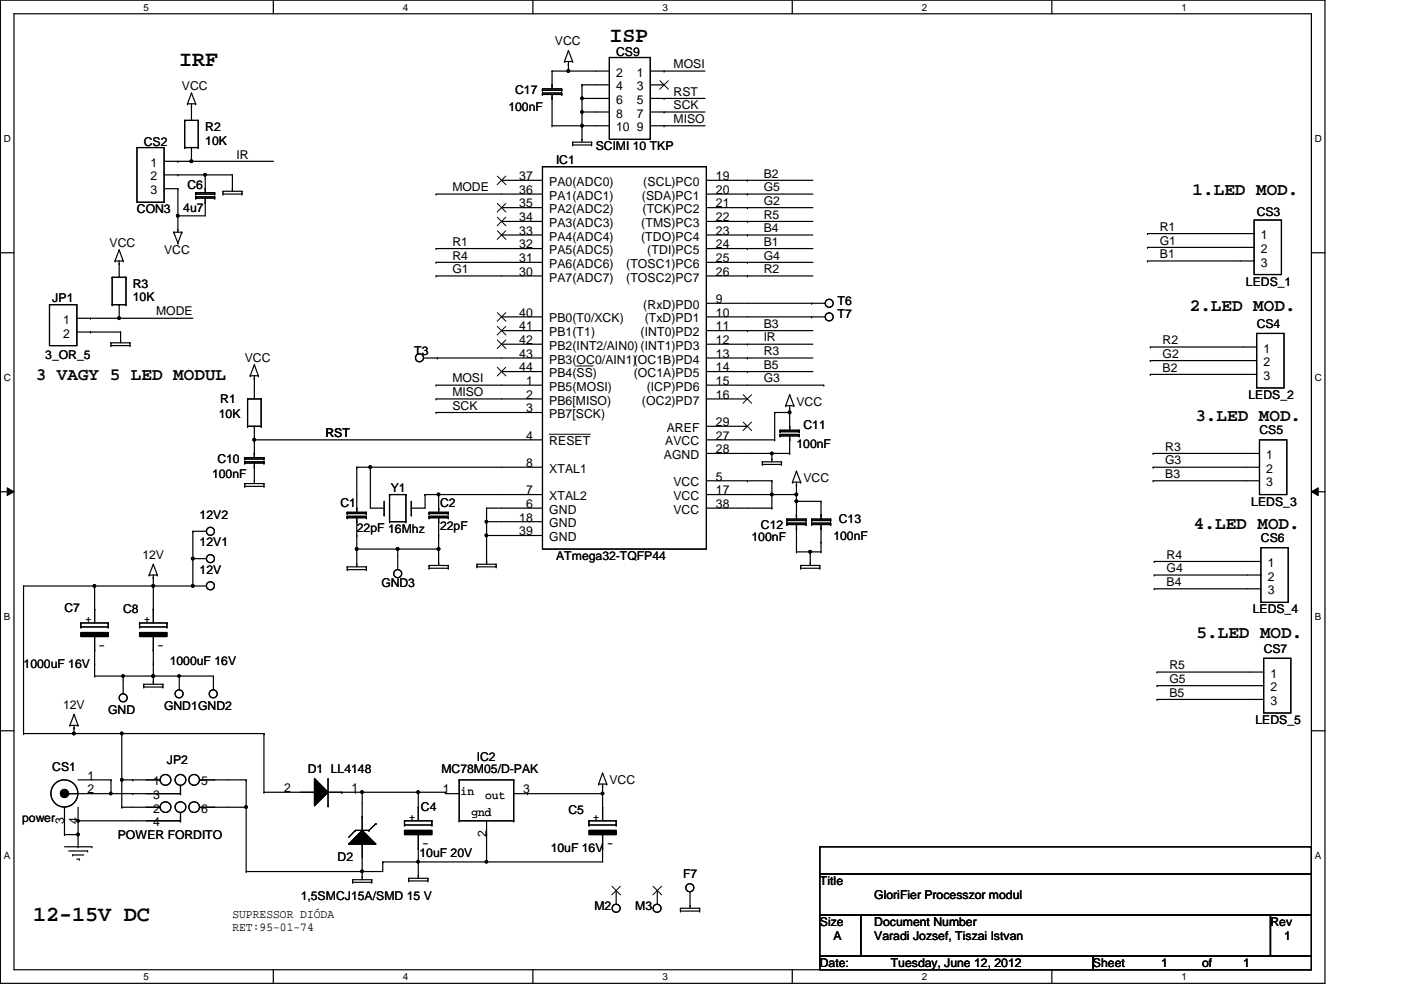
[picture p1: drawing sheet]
<svg xmlns="http://www.w3.org/2000/svg" width="297mm" height="210mm" viewBox="0 0 297 210" stroke-linecap="round" stroke-linejoin="round" font-family="sans-serif">
<path d="M.1 0h280.8v208.5h-280.8zM3 2.9h275v202.7h-275z" fill="none" stroke="#000" stroke-width=".25"/>
<g fill="#fff">
<path d="M30.4 .3h1.2v2.4h-1.2z"/>
<path d="M30.4 205.9h1.2v2.3h-1.2z"/>
</g>
<path d="M58 0v2.9M58 205.6v2.9" fill="none" stroke="#000" stroke-width=".25"/>
<g fill="#fff">
<path d="M85.4 .3h1.2v2.4h-1.2z"/>
<path d="M85.4 205.9h1.2v2.3h-1.2z"/>
</g>
<path d="M113 0v2.9M113 205.6v2.9" fill="none" stroke="#000" stroke-width=".25"/>
<g fill="#fff">
<path d="M140.5 .3h1.1v2.4h-1.1z"/>
<path d="M140.5 205.9h1.1v2.3h-1.1z"/>
</g>
<path d="M168 0v2.9M168 205.6v2.9" fill="none" stroke="#000" stroke-width=".25"/>
<g fill="#fff">
<path d="M195.4 .3h1.2v2.4h-1.2z"/>
<path d="M195.4 205.9h1.2v2.3h-1.2z"/>
</g>
<path d="M223 0v2.9M223 205.6v2.9" fill="none" stroke="#000" stroke-width=".25"/>
<g fill="#fff">
<path d="M250.5 .3h1.1v2.4h-1.1z"/>
<path d="M250.5 205.9h1.1v2.3h-1.1z"/>
<path d="M.8 28.2h1.5v2.4h-1.5z"/>
<path d="M278.8 28.2h1.4v2.4h-1.4z"/>
<path d="M.8 78.9h1.5v2.3h-1.5z"/>
<path d="M278.8 78.9h1.4v2.3h-1.4z"/>
</g>
<path d="M.1 53.6h2.9M278 53.6h2.9" fill="none" stroke="#000" stroke-width=".25"/>
<g fill="#fff">
<path d="M.8 129.6h1.4v2.3h-1.4z"/>
<path d="M278.8 129.6h1.3v2.3h-1.3z"/>
</g>
<path d="M.1 104.3h2.9M278 104.3h2.9" fill="none" stroke="#000" stroke-width=".25"/>
<path d="M1.5 103.4l1.5 .9-1.5 .8zM278 104.3l1.5-.9v1.7z" fill="#000"/>
<path d="M1.5 103.4l1.5 .9-1.5 .8zM278 104.3l1.5-.9v1.7z" fill="none" stroke="#000" stroke-width=".21"/>
<g fill="#fff">
<path d="M.8 180.3h1.4v2.3h-1.4z"/>
<path d="M278.8 180.3h1.3v2.3h-1.3z"/>
</g>
<g fill="none" stroke="#000" stroke-width=".25">
<path d="M40.6 19.7h.1M40.6 19.7l-.9 2.3M40.6 19.7l.9 2.3M115 18.8h.1M115 19.1h.1M115 19.7h.1M115 18.8v.3M115 19.7v.3M115 18.8h4.1M115 19.1h4.1M115 19.7h4.1M117 15.1h.1"/>
<path d="M117 18h.1M117 15.1h12.2M117 15.1v3.7M119.1 18.8h.1M119.1 19.1h.1M119.1 19.7h.1M119.1 18.8v.3M119.1 19.7v.3M119.7 13h.1M119.7 13h1.7M120.5 15.1h.1M120.5 13.6h.1"/>
<path d="M120.5 10.8h.1M120.5 13v2.1M120.5 10.8l-.8 2.2M120.5 10.8l.9 2.2M121.4 13h.1M123.4 18h.1M123.4 18h5.8M123.4 18v12.1M129.2 12.2h8.7v17.3h-8.7zM137.9 15.1h11.6M137.9 18h2.9M140.8 15.1h.1"/>
<path d="M29 31.3h5.8v11.6h-5.8zM34.8 34.2h23.2M34.8 37.1h14.5M37.7 34.2h.1M37.7 37.1h.1M39.2 31.3h.1M39.2 25.5h.1M39.2 31.3h2.8M39.2 25.5v5.8M39.2 25.5h2.8M39.7 22h.1M39.7 22h1.8"/>
<path d="M40.6 34.2h.1M40.6 22.6h.1M40.6 31.3h.1M40.6 22v3.5M40.6 31.3v2.9M41.5 22h.1M42 25.5h.1M42 31.3h.1M42 25.5v5.8M43.5 37.1h.1M43.5 37.1v3.8M49.3 37.1h.1"/>
<path d="M49.3 37.1v3.5M106.3 38.2h8.7M115 35.3h34.8v81.1h-34.8zM115 20h.1M115 20h4.1M117 26.7h.1M117 20.9h.1M117 26.7h12.2M117 20v6.7M119.1 20h.1M121.4 30.1h.1M121.4 30.7h.1"/>
<path d="M121.4 30.1v.6M121.4 30.1h4M121.4 30.7h4M123.4 20.9h.1M123.4 23.7h.1M123.4 26.7h.1M123.4 29.5h.1M123.4 20.9h5.8M123.4 23.7h5.8M125.4 30.1h.1M125.4 30.7h.1M125.4 30.1v.6"/>
<path d="M137.9 20.9h11.6M137.9 23.7h11.6M137.9 26.7h11.6M140.8 20.9h.1M140.8 23.7h.1M140.8 26.7h.1M149.8 38.2h22.5M158.5 38.2h.1M23.8 58.8h.1M23.8 58.8v5.8M23.8 58.8h2.9M24.4 55.3h.1"/>
<path d="M24.4 55.3h1.7M25.3 55.9h.1M25.3 53h.1M25.3 55.3v3.5M25.3 53l-.9 2.3M25.3 53l.8 2.3M26.1 55.3h.1M26.7 58.8h.1M26.7 58.8v5.8M34.8 40h2.9M36.8 49.2h.1M36.8 49.2h1.8"/>
<path d="M36.8 49.2l.9 2.4M37.7 45.8h.1M37.7 40h.1M37.7 48.7h.1M37.7 51.6h.1M37.7 40v9.2M38.6 49.2h.1M38.6 49.2l-.9 2.4M41.5 40.9h.1M41.5 41.1h.1M41.5 42h.1M41.5 41.7h.1"/>
<path d="M41.5 41.1h4M41.5 40.9v.2M41.5 41.7v.3M41.5 40.9h4M41.5 42h4M41.5 41.7h4M43.5 40h.1M43.5 42.9h.1M43.5 42v3.8h-5.8M45.5 40.9h.1M45.5 41.1h.1M45.5 42h.1"/>
<path d="M45.5 41.7h.1M45.5 40.9v.2M45.5 41.7v.3M47.3 40.6h.1M47.3 41.1h.1M47.3 41.1h4M47.3 40.6v.5M47.3 40.6h4M49.3 40h.1M51.3 40.6h.1M51.3 41.1h.1M51.3 40.6v.5"/>
<path d="M92.5 41.1h.1M92.5 52.7h.1M92.5 55.6h.1M92.5 58.5h.1M92.5 41.1h22.5M92.5 52.7h22.5M92.5 55.6h22.5M92.5 58.5h22.5M106.3 44h8.7M106.3 46.9h8.7M106.3 49.8h8.7M149.8 41.1h22.5"/>
<path d="M149.8 52.7h22.5M149.8 55.6h22.5M149.8 58.5h22.5M149.8 44h22.5M149.8 46.9h22.5M149.8 49.8h22.5M158.5 41.1h.1M158.5 44h.1M158.5 46.9h.1M158.5 49.8h.1M158.5 52.7h.1M158.5 55.6h.1"/>
<path d="M158.5 58.5h.1M243.3 49.5h.1M243.3 52.5h.1M243.3 55.3h.1M243.3 49.5h22.6M243.3 52.5h22.6M243.3 55.3h22.6M265.9 46.7h5.8v11.5h-5.8zM10.5 64.6h5.8v8.7h-5.8zM16.3 67.5h24.6M16.3 70.4h9.3M19.2 70.4h.1"/>
<path d="M19.2 67.5h.1M23.5 72.7h.1M23.5 73.3h.1M23.5 72.7v.6M23.5 72.7h4.1M23.5 73.3h4.1M23.8 64.6h.1M23.8 64.6h2.9M25.3 67.5h.1M25.3 64.6h.1M25.3 64.6v2.9M25.6 70.4h.1"/>
<path d="M25.6 72.1h.1M25.6 70.4v2.3M26.7 64.6h.1M27.6 72.7h.1M27.6 73.3h.1M27.6 72.7v.6M53 79.7h.1M53 79.7h1.8M53.9 77.3h.1M53.9 79.7v4.9M53.9 77.3l-.9 2.4M53.9 77.3l.9 2.4"/>
<path d="M54.8 79.7h.1M89.8 75.9h25.2M92.7 75.9h.1M106.3 73h8.7M106.3 78.8h8.7M106.3 67.2h8.7M106.3 70.1h8.7M149.8 73h22.5M149.8 75.9h22.5M149.8 78.8h22.5M149.8 64.3h25.2M149.8 67.2h25.2"/>
<path d="M149.8 70.1h22.5M158.5 73h.1M158.5 75.9h.1M158.5 78.8h.1M158.5 70.1h.1M172.1 64.3h.1M172.1 67.2h.1M243.9 76.5h.1M243.9 79.4h.1M243.9 73.6h.1M243.9 76.5h22.5M243.9 79.4h22.5"/>
<path d="M243.9 73.6h22.5M266.4 70.7h5.8v11.6h-5.8zM51.9 97h.1M51.9 97.3h.1M51.9 98.2h.1M51.9 97.9h.1M51.9 97v.3M51.9 97.9v.3M51.9 97.9h4.1M51.9 97h4.1M51.9 97.3h4.1M51.9 98.2h4.1"/>
<path d="M52.5 90.4h.1M52.5 84.6h.1M52.5 84.6h2.9M52.5 90.4h2.9M52.5 84.6v5.8M53.9 80.2h.1M53.9 93.3h.1M53.9 96.1h.1M53.9 99.1h.1M53.9 90.4h.1M53.9 90.4v6.6M53.9 98.2v4.3"/>
<path d="M53.9 93.3h61.1M55.4 84.6h.1M55.4 90.4h.1M55.4 84.6v5.8M56 97h.1M56 97.3h.1M56 98.2h.1M56 97.9h.1M56 97v.3M56 97.9v.3M75.6 99.1h.1M75.6 99.1h39.4"/>
<path d="M75.6 99.1v9.5M78.5 99.1h.1M78.5 99.1v8.6h2.9M92.5 81.7h.1M92.5 87.5h.1M92.5 84.6h.1M92.5 81.7h22.5M92.5 87.5h22.5M92.5 84.6h22.5M149.8 96.1h17.6M149.8 81.7h24.9M149.8 84.6h8.7"/>
<path d="M149.8 93.3h14.4M149.8 90.4h8.7M161.6 97.9h.1M161.6 98.5h.1M161.6 97.9v.6M161.6 97.9h4.1M161.6 98.5h4.1M163.7 96.1h.1M163.7 97.3h.1M163.7 96.1v1.8M164.2 93.3h.1M164.2 87.5h.1"/>
<path d="M164.2 87.5h3.2M164.2 87.5v5.8M165.4 91.2h.1M165.4 91.5h.1M165.4 92.4h.1M165.4 92.1h.1M165.4 91.2v.3M165.4 92.1v.3M165.4 91.2h4.1M165.4 91.5h4.1M165.4 92.4h4.1M165.4 92.1h4.1"/>
<path d="M165.7 97.9h.1M165.7 98.5h.1M165.7 97.9v.6M166.6 86h.1M166.6 86h1.7M167.4 96.1h.1M167.4 87.5h.1M167.4 86.6h.1M167.4 83.7h.1M167.4 90.4h.1M167.4 93.3h.1M167.4 86v5.2"/>
<path d="M167.4 92.4v3.7M167.4 83.7l-.8 2.3M167.4 83.7l.9 2.3M168.3 86h.1M168.9 99.9h.1M168.9 99.9l-.9 2.3M168.9 99.9l.9 2.3M169.5 91.2h.1M169.5 91.5h.1M169.5 92.4h.1M169.5 92.1h.1M169.5 91.2v.3"/>
<path d="M169.5 92.1v.3M174.7 81.7h.1M244.5 99.1h.1M244.5 96.1h.1M244.5 99.1h22.5M244.5 96.1h22.5M267 93.3h5.8v11.6h-5.8zM32.5 119.6h.1M32.5 119.6l-.9 2.3M32.5 119.6l.9 2.3M40.9 118.4h.1M40.9 112.6h.1"/>
<path d="M40.9 112.6v11.6M40.9 112.6h2.9M40.9 118.4h2.9M51.9 102.5h.1M51.9 103.1h.1M51.9 102.5v.6M51.9 102.5h4.1M51.9 103.1h4.1M53.9 101.9h.1M56 102.5h.1M56 103.1h.1M56 102.5v.6"/>
<path d="M73.6 108.6h.1M73.6 108.9h.1M73.6 109.8h.1M73.6 109.5h.1M73.6 108.6v.3M73.6 109.5v.3M73.6 108.6h4.1M73.6 108.9h4.1M73.6 109.8h4.1M73.6 109.5h4.1M75.6 116.4h.1M75.6 113.5h.1"/>
<path d="M75.6 119.6h.1M75.6 107.7h.1M75.6 110.6h.1M75.6 109.8v10.4M75.6 116.4h17.4M77.7 108.6h.1M77.7 108.9h.1M77.7 109.8h.1M77.7 109.5h.1M77.7 108.6v.3M77.7 109.5v.3M81.4 109.2h.1"/>
<path d="M81.4 106.3v2.9M82.6 110.6h.1M82.6 104.9h.1M82.6 104.9h3.5M82.6 110.6h3.5M82.6 104.9v5.7M84.3 116.4h.1M84.3 116.4v4.4M86.1 110.6h.1M86.1 104.9h.1M86.1 104.9v5.7M87.2 109.2h.1"/>
<path d="M87.2 106.3v2.9M90.1 104.9h.1M90.1 104.9h24.9M90.1 104.9v2.8h-2.9M91 119.9h.1M91 108.6h.1M91 108.9h.1M91 109.8h.1M91 109.5h.1M91 108.6v.3M91 109.5v.3M91 119.9v.6"/>
<path d="M91 119.9h4M91 108.6h4M91 108.9h4M91 109.8h4M91 109.5h4M93 104.9h.1M93 113.5h.1M93 116.4h.1M93 119.3h.1M93 107.7h.1M93 110.6h.1M93 104.9v3.7"/>
<path d="M93 109.8v10.1M95 119.9h.1M95 108.6h.1M95 108.9h.1M95 109.8h.1M95 109.5h.1M95 108.6v.3M95 109.5v.3M95 119.9v.6M101.1 119.6h.1M101.1 119.6v.6M101.1 119.6h4.1"/>
<path d="M103.2 107.7h.1M103.2 110.6h.1M103.2 113.5h.1M103.2 119h.1M103.2 107.7h11.8M103.2 107.7v11.9M103.2 110.6h11.8M103.2 113.5h11.8M105.2 119.6h.1M105.2 119.6v.6M149.8 104.9h19.1M149.8 107.7h13.9"/>
<path d="M149.8 101.9h13.9M158.5 101.9h.1M163.7 107.7h.1M163.7 104.9h.1M163.7 101.9h.1M163.7 101.9v5.8M166.8 110.1h.1M166.8 110.4h.1M166.8 111.2h.1M166.8 110.9h.1M166.8 110.1v.3M166.8 110.9v.3"/>
<path d="M166.8 110.1h4.1M166.8 110.4h4.1M166.8 111.2h4.1M166.8 110.9h4.1M168 102.2h.1M168 102.2h1.8M168.9 104.9h.1M168.9 102.8h.1M168.9 106.3h.1M168.9 117h.1M168.9 109.2h.1M168.9 112.1h.1"/>
<path d="M168.9 102.2v7.9M168.9 111.2v5.8M168.9 106.3h5.2M168.9 117h5.2M169.8 102.2h.1M169.8 119.9h.1M169.8 119.9h4M169.8 119.9v.6M170.9 110.1h.1M170.9 110.4h.1M170.9 111.2h.1M170.9 110.9h.1"/>
<path d="M170.9 110.1v.3M170.9 110.9v.3M171.8 117h.1M171.8 119.3h.1M171.8 117v2.9M172.1 110.1h.1M172.1 110.4h.1M172.1 111.2h.1M172.1 110.9h.1M172.1 110.1h4M172.1 110.4h4M172.1 111.2h4"/>
<path d="M172.1 110.9h4M172.1 110.1v.3M172.1 110.9v.3M173.8 119.9h.1M173.8 119.9v.6M174.1 106.3h.1M174.1 115h.1M174.1 117h.1M174.1 109.2h.1M174.1 112.1h.1M174.1 106.3v3.8M174.1 111.2v5.8"/>
<path d="M176.1 110.1h.1M176.1 110.4h.1M176.1 111.2h.1M176.1 110.9h.1M176.1 110.1v.3M176.1 110.9v.3M244.5 101.9h.1M244.5 101.9h22.5M244.7 119h.1M244.7 119h22.6M267.3 116.1h5.8v11.6h-5.8zM5 124.2h.1"/>
<path d="M5 124.2h38.8M5 124.2v31.3M17.1 134.1h5.8v.9h-5.8zM17.1 132.9h.1M17.1 132.1h.1M17.1 132.1h5.8M17.1 132.9h5.8M17.1 132.1v.8M20.1 124.2h.1M20.1 137.8h.1M20.1 129.2h.1M20.1 124.2v7.9"/>
<path d="M20.1 135v8.3M22.9 132.1h.1M22.9 132.9h.1M22.9 132.1v.8M29.6 134.1h5.8v.9h-5.8zM29.6 132.9h.1M29.6 132.1h.1M29.6 132.1h5.8M29.6 132.9h5.8M29.6 132.1v.8M31.6 121.9h.1M31.6 121.9h1.8"/>
<path d="M32.5 124.2h.1M32.5 122.5h.1M32.5 137.8h.1M32.5 129.2h.1M32.5 121.9v10.2M32.5 135v10.1M33.4 121.9h.1M35.4 132.1h.1M35.4 132.9h.1M35.4 132.1v.8M73.6 120.2h.1M73.6 120.8h.1"/>
<path d="M73.6 120.2v.6M73.6 120.2h4.1M73.6 120.8h4.1M77.7 120.2h.1M77.7 120.8h.1M77.7 120.2v.6M91 120.5h.1M91 120.5h4M95 120.5h.1M101.1 120.2h.1M101.1 120.2h4.1M105.2 120.2h.1"/>
<path d="M169.8 120.5h.1M169.8 120.5h4M173.8 120.5h.1M244.7 121.9h.1M244.7 124.8h.1M244.7 121.9h22.6M244.7 124.8h22.6M267.9 139.6h5.8v11.6h-5.8zM.1 154.9h2.9M5 155.5h.1M5 155.5h51M14.8 153.8h.1"/>
<path d="M14.8 153.8h1.7M15.7 155.5h.1M15.7 154.3h.1M15.7 151.5h.1M15.7 153.8v1.7M15.7 151.5l-.9 2.3M15.7 151.5l.8 2.3M16.5 153.8h.1M20.1 140.8h.1M20.1 143.3h.1M20.1 143.3h25.2v3M25.8 155.5h.1"/>
<path d="M25.8 155.5v15.7M26.1 143.3h.1M26.1 143.3v3.8M30.5 145.1h.1M30.5 145.7h.1M30.5 145.1v.6M30.5 145.1h4M30.5 145.7h4M32.5 140.8h.1M32.5 143.3h.1M32.5 144.5h.1M34.5 145.1h.1"/>
<path d="M34.5 145.7h.1M34.5 145.1v.6M38 143.3h.1M38 143.3v3M56 155.5h.1M56 155.5v12.5M245.3 145.4h.1M245.3 148.3h.1M245.3 142.5h.1M245.3 145.4h22.6M245.3 148.3h22.6M245.3 142.5h22.6"/>
<path d="M278 154.9h2.9M13.7 174h.1M13.7 177h.1M13.7 171.2v5.8M13.7 177h2.8M13.7 179.5h5.8M14.6 168.3h.1M14.6 168.3h23.7M16.5 174h.1M16.5 179.5h.1M16.5 171.2v8.3M16.5 165.4h7"/>
<path d="M16.5 174h21.8M19.5 179.5h.1M23.5 168.3h.1M23.5 165.4h.1M23.5 165.4v2.9M25.8 171.2h.1M25.8 165.4h.1M25.8 165.4h8.1M25.8 171.2h8.1M28.1 168.3h.1M28.1 165.4h.1M33.9 165.4h.1"/>
<path d="M33.9 171.2h.1M38.3 168.3h.1M38.3 174h.1M38.3 166.5v1.8M38.3 172.3v1.7M42.3 165.4h.1M42.3 171.2h.1M42.3 165.4h9.9M42.3 171.2h9.9M52.2 165.4h.1M52.2 171.2h.1M52.2 165.4v19.4"/>
<path d="M56 168h.1M56 168h10.7M66.7 165.1l2.9 2.9-2.9 2.9zM66.7 168h.1M69.6 170.9h.1M69.6 168h24.8M69.6 165.1v5.8M72.5 168h.1M75.3 168h.1M75.3 176.1h.1M75.3 176.1l-1.4 1.4M75.3 176.1h2.9"/>
<path d="M76.8 176.1l2.9 2.9h-5.8zM76.8 168h.1M76.8 179h.1M76.8 173.2h.1M76.8 168v8.1M76.8 179v7.5M78.2 176.1h.1M79.7 174.6h.1M79.7 174.6l-1.5 1.5M85.8 176.1h5.8v.9h-5.8zM85.8 174.9h.1M85.8 174h.1"/>
<path d="M85.8 174h5.8M85.8 174.9h5.8M85.8 174v.9M88.7 168h.1M88.7 179.8h.1M88.7 171.2h.1M88.7 168v6M88.7 177v9.2M91.6 174h.1M91.6 174.9h.1M91.6 174v.9M94.4 168h.1"/>
<path d="M94.4 168v.3h3M97.4 165.4h.1M97.4 174h.1M97.4 165.4h11.5M97.4 174h11.5M97.4 165.4v8.6M103.2 177h.1M103.2 174v8.8M108.9 174h.1M108.9 165.4h.1M108.9 168.3h18.9M108.9 165.4v8.6"/>
<path d="M111.8 168.3h.1M124.9 176.1h5.7v.9h-5.7zM124.9 174.9h.1M124.9 174h.1M124.9 174h5.7M124.9 174.9h5.7M124.9 174v.9M126.9 166.2h.1M126.9 166.2h1.7M127.8 166.8h.1M127.8 163.9h.1M127.8 179.8h.1"/>
<path d="M127.8 171.2h.1M127.8 177v5.8h-46.7M127.8 166.2v7.8M127.8 163.9l-.9 2.3M127.8 163.9l.8 2.3M128.6 166.2h.1M130.6 174h.1M130.6 174.9h.1M130.6 174v.9M173.8 179.5h104.2v5.8h-104.2zM14.6 180.4h4M15.4 181.3h.1"/>
<path d="M15.4 181.3h2.3M16.3 182.2h.5M16.8 182.2h.1M18.6 180.4h.1M52.2 184.8h.1M74.8 186.5h.1M74.8 187.1h.1M74.8 186.5v.6M74.8 186.5h4M74.8 187.1h4M76.8 184.8h.1M76.8 185.9h.1"/>
<path d="M78.8 186.5h.1M78.8 187.1h.1M78.8 186.5v.6M81.1 182.8h.1M81.1 182.8v2h-28.9M86.7 186.2h.1M86.7 186.8h.1M86.7 186.2v.6M86.7 186.2h4M86.7 186.8h4M88.7 182.8h.1M88.7 185.6h.1"/>
<path d="M90.7 186.2h.1M90.7 186.8h.1M90.7 186.2v.6M103.2 182.8h.1M130.6 188.8v2.9M139.4 188.8v2.9M144.3 192.6h.1M144.3 193.2h.1M144.3 192.6v.6M144.3 192.6h4M144.3 193.2h4M146.3 192h.1"/>
<path d="M146.3 189.1v3.5M148.3 192.6h.1M148.3 193.2h.1M148.3 192.6v.6M173.8 185.3h104.2v8.7h-104.2zM173.8 194h8.7v8.7h-8.7zM182.5 194h86.9v8.7h-86.9zM269.4 194h8.6v8.7h-8.6zM173.8 202.7h57.9v2.9h-57.9zM231.7 202.7h46.3v2.9h-46.3z"/>
<circle cx="120.5" cy="15" r=".29"/>
<circle cx="40.6" cy="34.2" r=".29"/>
<circle cx="43.5" cy="37.1" r=".27"/>
<circle cx="123.4" cy="20.8" r=".27"/>
<circle cx="123.4" cy="26.6" r=".27"/>
<circle cx="123.4" cy="23.8" r=".26"/>
<circle cx="37.7" cy="45.7" r=".29"/>
<circle cx="25.2" cy="67.5" r=".29"/>
<circle cx="88.9" cy="75.9" r=".85"/>
<circle cx="175.8" cy="67.2" r=".85"/>
<circle cx="175.8" cy="64.3" r=".85"/>
<circle cx="53.9" cy="93.2" r=".29"/>
<circle cx="78.5" cy="99" r=".29"/>
<circle cx="163.6" cy="96.1" r=".27"/>
<circle cx="167.4" cy="87.4" r=".29"/>
<circle cx="40.9" cy="118.4" r=".29"/>
<circle cx="44.6" cy="112.7" r=".85"/>
<circle cx="44.6" cy="118.4" r=".85"/>
<circle cx="75.6" cy="116.4" r=".29"/>
<circle cx="84.3" cy="116.4" r=".29"/>
<circle cx="93" cy="116.4" r=".29"/>
<circle cx="93" cy="104.8" r=".29"/>
<circle cx="103.1" cy="113.5" r=".27"/>
<circle cx="103.1" cy="110.6" r=".26"/>
<circle cx="163.6" cy="104.8" r=".29"/>
<circle cx="168.8" cy="104.8" r=".29"/>
<circle cx="168.8" cy="106.3" r=".29"/>
<circle cx="171.8" cy="117" r=".29"/>
<circle cx="20" cy="124.2" r=".27"/>
<circle cx="32.5" cy="124.2" r=".29"/>
<circle cx="40.9" cy="124.2" r=".29"/>
<circle cx="44.6" cy="124.2" r=".85"/>
<circle cx="84.3" cy="121.6" r=".85"/>
<circle cx="15.7" cy="155.5" r=".29"/>
<circle cx="25.8" cy="155.5" r=".27"/>
<circle cx="26.1" cy="143.3" r=".27"/>
<circle cx="26.1" cy="148" r=".85"/>
<circle cx="32.5" cy="143.3" r=".27"/>
<circle cx="38" cy="147.1" r=".85"/>
<circle cx="38" cy="143.3" r=".26"/>
<circle cx="45.2" cy="147.1" r=".85"/>
<circle cx="13.6" cy="168.2" r="2.87"/>
<circle cx="13.7" cy="168.2" r=".85"/>
<circle cx="16.5" cy="176.9" r=".27"/>
<circle cx="16.5" cy="174" r=".26"/>
<circle cx="23.5" cy="168.2" r=".26"/>
<circle cx="25.8" cy="165.3" r=".27"/>
<circle cx="35.1" cy="165.3" r="1.14"/>
<circle cx="35.1" cy="171.1" r="1.13"/>
<circle cx="38.3" cy="165.3" r="1.14"/>
<circle cx="38.3" cy="171.1" r="1.13"/>
<circle cx="41.2" cy="165.3" r="1.14"/>
<circle cx="41.2" cy="171.1" r="1.13"/>
<circle cx="52.2" cy="171.1" r=".29"/>
<circle cx="76.8" cy="168" r=".29"/>
<circle cx="88.6" cy="168" r=".27"/>
<circle cx="127.7" cy="168.2" r=".27"/>
<circle cx="76.8" cy="184.7" r=".27"/>
<circle cx="88.6" cy="182.7" r=".26"/>
<circle cx="103.1" cy="182.7" r=".26"/>
<circle cx="130.6" cy="192.6" r=".85"/>
<circle cx="139.3" cy="192.6" r=".85"/>
<circle cx="146.3" cy="188.2" r=".85"/>
</g>
<g fill="#000">
<path d="M66.7 165.1l2.9 2.9-2.9 2.9zM76.8 176.1l2.9 2.9h-5.8z"/>
<path d="M17.1 134.1h5.8v.9h-5.8z" fill-rule="evenodd"/>
<path d="M17.1 134.1h5.8v.9h-5.8z" fill-rule="evenodd"/>
<path d="M29.6 134.1h5.8v.9h-5.8z" fill-rule="evenodd"/>
<path d="M29.6 134.1h5.8v.9h-5.8z" fill-rule="evenodd"/>
<path d="M85.8 176.1h5.8v.9h-5.8z" fill-rule="evenodd"/>
<path d="M85.8 176.1h5.8v.9h-5.8z" fill-rule="evenodd"/>
<path d="M124.9 176.1h5.7v.9h-5.7z" fill-rule="evenodd"/>
<path d="M124.9 176.1h5.7v.9h-5.7z" fill-rule="evenodd"/>
<circle cx="120.5" cy="15" r=".29"/>
<circle cx="40.6" cy="34.2" r=".29"/>
<circle cx="43.5" cy="37.1" r=".27"/>
<circle cx="123.4" cy="20.8" r=".27"/>
<circle cx="123.4" cy="26.6" r=".27"/>
<circle cx="123.4" cy="23.8" r=".26"/>
<circle cx="37.7" cy="45.7" r=".29"/>
<circle cx="25.2" cy="67.5" r=".29"/>
<circle cx="53.9" cy="93.2" r=".29"/>
<circle cx="78.5" cy="99" r=".29"/>
<circle cx="163.6" cy="96.1" r=".27"/>
<circle cx="167.4" cy="87.4" r=".29"/>
<circle cx="40.9" cy="118.4" r=".29"/>
<circle cx="75.6" cy="116.4" r=".29"/>
<circle cx="84.3" cy="116.4" r=".29"/>
<circle cx="93" cy="116.4" r=".29"/>
<circle cx="93" cy="104.8" r=".29"/>
<circle cx="103.1" cy="113.5" r=".27"/>
<circle cx="103.1" cy="110.6" r=".26"/>
<circle cx="163.6" cy="104.8" r=".29"/>
<circle cx="168.8" cy="104.8" r=".29"/>
<circle cx="168.8" cy="106.3" r=".29"/>
<circle cx="171.8" cy="117" r=".29"/>
<circle cx="20" cy="124.2" r=".27"/>
<circle cx="32.5" cy="124.2" r=".29"/>
<circle cx="40.9" cy="124.2" r=".29"/>
<circle cx="15.7" cy="155.5" r=".29"/>
<circle cx="25.8" cy="155.5" r=".27"/>
<circle cx="26.1" cy="143.3" r=".27"/>
<circle cx="32.5" cy="143.3" r=".27"/>
<circle cx="38" cy="143.3" r=".26"/>
<circle cx="13.7" cy="168.2" r=".85"/>
<circle cx="16.5" cy="176.9" r=".27"/>
<circle cx="16.5" cy="174" r=".26"/>
<circle cx="23.5" cy="168.2" r=".26"/>
<circle cx="25.8" cy="165.3" r=".27"/>
<circle cx="52.2" cy="171.1" r=".29"/>
<circle cx="76.8" cy="168" r=".29"/>
<circle cx="88.6" cy="168" r=".27"/>
<circle cx="127.7" cy="168.2" r=".27"/>
<circle cx="76.8" cy="184.7" r=".27"/>
<circle cx="88.6" cy="182.7" r=".26"/>
<circle cx="103.1" cy="182.7" r=".26"/>
</g>
<g fill="none" stroke="#000" stroke-width=".21">
<path d="M139.9 17.1l1.8 1.8M141.7 17.1l-1.8 1.8M105.4 37.3l1.9 1.9M107.2 37.3l-1.8 1.9M105.4 48.9l1.9 1.9M105.4 46.1l1.9 1.8M105.4 43.1l1.9 1.9M107.2 48.9l-1.8 1.9M107.2 46.1l-1.8 1.8M107.2 43.1l-1.8 1.9M105.4 72.1l1.9 1.8M105.4 69.2l1.9 1.8"/>
<path d="M105.4 66.3l1.9 1.8M105.4 77.9l1.9 1.8M107.2 72.1l-1.8 1.8M107.2 69.2l-1.8 1.8M107.2 66.3l-1.8 1.8M107.2 77.9l-1.8 1.8M122.3 77.6h3.4M116.5 92.1h8.7M157.6 89.5l1.8 1.8M157.6 83.7l1.8 1.8M159.3 89.5l-1.8 1.8M159.3 83.7l-1.8 1.8"/>
<path d="M129.7 187.9l1.9 1.8M131.5 187.9l-1.8 1.8M138.5 187.9l1.8 1.8M140.2 187.9l-1.8 1.8"/>
</g>
<g font-size="4.6">
<text x="129.2" y="8.8">ISP</text>
<text x="38" y="14">IRF</text>
<text x="7" y="195.3">12-15V DC</text>
</g>
<g font-size="3.7">
<text x="252.9" y="41.4">1.LED MOD.</text>
<text x="252.3" y="66">2.LED MOD.</text>
<text x="7.6" y="80.5">3 VAGY 5 LED MODUL</text>
<text x="253.4" y="89.2">3.LED MOD.</text>
<text x="253.1" y="112.1">4.LED MOD.</text>
<text x="253.7" y="135.3">5.LED MOD.</text>
</g>
<g font-size="2.6">
<text x="117.6" y="9.6">VCC</text>
<text x="130.6" y="11.9">CS9</text>
<text x="130.6" y="16.3">2</text>
<text x="135" y="16.3">1</text>
<text x="142.8" y="14.5">MOSI</text>
<text x="38.6" y="19.1">VCC</text>
<text x="107.8" y="23.5">100nF</text>
<text x="109.2" y="20">C17</text>
<text x="130.6" y="19.2">4</text>
<text x="130.6" y="22.1">6</text>
<text x="135" y="19.2">3</text>
<text x="135" y="22.1">5</text>
<text x="142.8" y="20.3">RST</text>
<text x="142.8" y="23.2">SCK</text>
<text x="43.5" y="27.9">R2</text>
<text x="130.6" y="24.9">8</text>
<text x="130.6" y="27.9">10</text>
<text x="135" y="24.9">7</text>
<text x="135" y="27.9">9</text>
<text x="142.8" y="26.1">MISO</text>
<text x="30.5" y="31">CS2</text>
<text x="31.9" y="35.4">1</text>
<text x="43.5" y="30.7">10K</text>
<text x="50.2" y="33.6">IR</text>
<text x="117.9" y="34.8">IC1</text>
<text x="126.3" y="31.9">SCIMI 10 TKP</text>
<text x="31.9" y="38.3">2</text>
<text x="31.9" y="41.2">3</text>
<text x="39.7" y="40">C6</text>
<text x="95.9" y="40.6">MODE</text>
<text x="110.1" y="38.2">37</text>
<text x="110.1" y="41.1">36</text>
<text x="116.5" y="39.4">PA0(ADC0)</text>
<text x="136.4" y="39.4">(SCL)PC0</text>
<text x="151.8" y="38.2">19</text>
<text x="151.8" y="41.1">20</text>
<text x="161.9" y="37.6">B2</text>
<text x="161.9" y="40.6">G5</text>
<text x="29" y="45.2">CON3</text>
<text x="38.9" y="44.9">4u7</text>
<text x="110.1" y="46.9">34</text>
<text x="110.1" y="44">35</text>
<text x="116.5" y="42.3">PA1(ADC1)</text>
<text x="116.5" y="45.2">PA2(ADC2)</text>
<text x="136.1" y="42.3">(SDA)PC1</text>
<text x="136.2" y="45.2">(TCK)PC2</text>
<text x="151.8" y="46.9">22</text>
<text x="151.8" y="44">21</text>
<text x="161.9" y="43.4">G2</text>
<text x="161.9" y="46.4">R5</text>
<text x="266.4" y="45.8">CS3</text>
<text x="23.2" y="52.5">VCC</text>
<text x="34.8" y="53.9">VCC</text>
<text x="95.9" y="52.1">R1</text>
<text x="110.1" y="49.8">33</text>
<text x="110.1" y="52.7">32</text>
<text x="116.5" y="51">PA4(ADC4)</text>
<text x="116.5" y="53.9">PA5(ADC5)</text>
<text x="116.5" y="48.1">PA3(ADC3)</text>
<text x="135.9" y="51">(TDO)PC4</text>
<text x="136" y="48.1">(TMS)PC3</text>
<text x="137.2" y="53.9">(TDI)PC5</text>
<text x="151.8" y="52.7">24</text>
<text x="151.8" y="49.8">23</text>
<text x="161.9" y="49.2">B4</text>
<text x="161.9" y="52.1">B1</text>
<text x="245.9" y="48.9">R1</text>
<text x="245.9" y="51.9">G1</text>
<text x="267.3" y="50.7">1</text>
<text x="267.3" y="53.6">2</text>
<text x="95.9" y="55">R4</text>
<text x="95.9" y="57.9">G1</text>
<text x="110.1" y="55.6">31</text>
<text x="110.1" y="58.5">30</text>
<text x="116.5" y="56.8">PA6(ADC6)</text>
<text x="116.5" y="59.7">PA7(ADC7)</text>
<text x="132.8" y="59.7">(TOSC2)PC7</text>
<text x="132.8" y="56.8">(TOSC1)PC6</text>
<text x="151.8" y="58.5">26</text>
<text x="151.8" y="55.6">25</text>
<text x="161.9" y="55">G4</text>
<text x="161.9" y="57.9">R2</text>
<text x="245.9" y="54.7">B1</text>
<text x="267.3" y="56.5">3</text>
<text x="11.1" y="64.1">JP1</text>
<text x="28.1" y="61.1">R3</text>
<text x="28.1" y="63.8">10K</text>
<text x="136.4" y="65.5">(RxD)PD0</text>
<text x="151.8" y="64.3">9</text>
<text x="177.6" y="64.6">T6</text>
<text x="264.2" y="60.5">LEDS_1</text>
<text x="13.4" y="68.7">1</text>
<text x="13.4" y="71.6">2</text>
<text x="33.1" y="66.9">MODE</text>
<text x="110.1" y="70.1">41</text>
<text x="110.1" y="67.1">40</text>
<text x="116.5" y="71.3">PB1(T1)</text>
<text x="116.5" y="68.4">PB0(T0/XCK)</text>
<text x="135.8" y="71.3">(INT0)PD2</text>
<text x="136.7" y="68.4">(TxD)PD1</text>
<text x="151.8" y="70.1">11</text>
<text x="151.8" y="67.1">10</text>
<text x="161.9" y="69.5">B3</text>
<text x="177.6" y="67.5">T7</text>
<text x="266.4" y="69.5">CS4</text>
<text x="9.6" y="76.2">3_OR_5</text>
<text x="51.9" y="76.8">VCC</text>
<text x="87.8" y="75.3">T3</text>
<text x="110.1" y="72.9">42</text>
<text x="110.1" y="75.9">43</text>
<text x="116.5" y="74.2">PB2(INT2/AIN0) (INT1)PD3</text>
<text x="116.5" y="77.1">PB3(OC0/AIN1)(OC1B)PD4</text>
<text x="151.8" y="72.9">12</text>
<text x="151.8" y="75.9">13</text>
<text x="161.9" y="72.4">IR</text>
<text x="161.9" y="75.3">R3</text>
<text x="246.5" y="75.9">G2</text>
<text x="246.5" y="73">R2</text>
<text x="267.9" y="74.8">1</text>
<text x="267.9" y="77.6">2</text>
<text x="95.9" y="81.1">MOSI</text>
<text x="95.9" y="84">MISO</text>
<text x="110.1" y="78.7">44</text>
<text x="111.5" y="81.6">1</text>
<text x="116.5" y="82.8">PB5(MOSI)</text>
<text x="116.5" y="80">PB4(SS)</text>
<text x="134.4" y="80">(OC1A)PD5</text>
<text x="137.1" y="82.8">(ICP)PD6</text>
<text x="151.8" y="78.7">14</text>
<text x="151.8" y="81.6">15</text>
<text x="161.9" y="81.1">G3</text>
<text x="161.9" y="78.2">B5</text>
<text x="246.5" y="78.8">B2</text>
<text x="267.9" y="80.6">3</text>
<text x="46.4" y="88.6">10K</text>
<text x="46.7" y="85.5">R1</text>
<text x="95.9" y="86.9">SCK</text>
<text x="111.5" y="87.4">3</text>
<text x="111.5" y="84.5">2</text>
<text x="116.5" y="88.6">PB7[SCK)</text>
<text x="116.5" y="85.8">PB6[MISO)</text>
<text x="136.1" y="85.8">(OC2)PD7</text>
<text x="151.8" y="84.5">16</text>
<text x="168.9" y="86">VCC</text>
<text x="264.7" y="84.6">LEDS_2</text>
<text x="69" y="92.7">RST</text>
<text x="111.5" y="93.2">4</text>
<text x="116.5" y="94.4">RESET</text>
<text x="141.1" y="94.4">AVCC</text>
<text x="141.3" y="91.6">AREF</text>
<text x="151.8" y="90.3">29</text>
<text x="151.8" y="93.2">27</text>
<text x="168.9" y="95">100nF</text>
<text x="170.3" y="91">C11</text>
<text x="247.1" y="95.5">R3</text>
<text x="267" y="92.1">CS5</text>
<text x="45" y="101.4">100nF</text>
<text x="46.1" y="98.2">C10</text>
<text x="111.5" y="99">8</text>
<text x="116.5" y="100.2">XTAL1</text>
<text x="140.8" y="97.3">AGND</text>
<text x="151.8" y="96.1">28</text>
<text x="151.8" y="101.9">5</text>
<text x="247.1" y="98.5">G3</text>
<text x="247.1" y="101.3">B3</text>
<text x="268.5" y="97.3">1</text>
<text x="268.5" y="100.2">2</text>
<text x="72.2" y="107.5">C1</text>
<text x="82.9" y="104.3">Y1</text>
<text x="93.3" y="107.5">C2</text>
<text x="111.5" y="104.8">7</text>
<text x="111.5" y="107.7">6</text>
<text x="116.5" y="106">XTAL2</text>
<text x="142.8" y="103.1">VCC</text>
<text x="142.8" y="106">VCC</text>
<text x="151.8" y="104.8">17</text>
<text x="151.8" y="107.7">38</text>
<text x="170.3" y="102.2">VCC</text>
<text x="265.3" y="107.2">LEDS_3</text>
<text x="268.5" y="103.1">3</text>
<text x="42.3" y="110.1">12V2</text>
<text x="75.6" y="112.7">22pF 16Mhz</text>
<text x="93.3" y="112.4">22pF</text>
<text x="110.1" y="110.6">18</text>
<text x="110.1" y="113.5">39</text>
<text x="116.5" y="111.8">GND</text>
<text x="116.5" y="108.9">GND</text>
<text x="142.8" y="108.9">VCC</text>
<text x="161.3" y="112.1">C12</text>
<text x="177.8" y="111">C13</text>
<text x="30.2" y="118.4">12V</text>
<text x="42.3" y="115.9">12V1</text>
<text x="116.5" y="114.7">GND</text>
<text x="117.9" y="118.7">ATmega32-TQFP44</text>
<text x="159.3" y="114.7">100nF</text>
<text x="176.7" y="114.4">100nF</text>
<text x="247.4" y="118.4">R4</text>
<text x="267.3" y="115">CS6</text>
<text x="42.3" y="121.7">12V</text>
<text x="80.9" y="124.5">GND3</text>
<text x="247.4" y="121.3">G4</text>
<text x="247.4" y="124.2">B4</text>
<text x="268.8" y="120.2">1</text>
<text x="268.8" y="123.1">2</text>
<text x="13.7" y="129.8">C7</text>
<text x="26.1" y="130">C8</text>
<text x="265.6" y="130">LEDS_4</text>
<text x="268.8" y="126">3</text>
<text x="18" y="132.1">+</text>
<text x="20.9" y="137.6">-</text>
<text x="30.5" y="132.1">+</text>
<text x="33.4" y="137.6">-</text>
<text x="5" y="141.6">1000uF 16V</text>
<text x="36" y="141.1">1000uF 16V</text>
<text x="247.9" y="141.9">R5</text>
<text x="267.9" y="138.4">CS7</text>
<text x="269.4" y="143.7">1</text>
<text x="247.9" y="144.8">G5</text>
<text x="247.9" y="147.7">B5</text>
<text x="269.4" y="146.6">2</text>
<text x="269.4" y="149.5">3</text>
<text x="13.4" y="150.3">12V</text>
<text x="22.9" y="151.5">GND</text>
<text x="34.8" y="150.6">GND1GND2</text>
<text x="266.2" y="153.5">LEDS_5</text>
<text x="35.4" y="161.9">JP2</text>
<text x="101.1" y="161.3">IC2</text>
<text x="11.1" y="163.4">CS1</text>
<text x="18.6" y="165.3">1</text>
<text x="32.5" y="166.5">1</text>
<text x="42.6" y="166.5">5</text>
<text x="60.3" y="167.9">2</text>
<text x="65.2" y="163.9">D1 LL4148</text>
<text x="74.5" y="167.9">1</text>
<text x="93.6" y="163.9">MC78M05/D-PAK</text>
<text x="129.2" y="166.2">VCC</text>
<text x="18.6" y="168.2">2</text>
<text x="32.5" y="169.5">3</text>
<text x="32.5" y="172.3">2</text>
<text x="42.6" y="172.3">6</text>
<text x="89.2" y="172">C4</text>
<text x="93.9" y="168.2">1</text>
<text x="97.7" y="168.6">in</text>
<text x="99.9" y="172.9">gnd</text>
<text x="102.9" y="169.5">out</text>
<text x="111" y="168.2">3</text>
<text x="120.5" y="172.6">C5</text>
<text x="4.7" y="174.4">power</text>
<text x="13.6" y="174.6" transform="rotate(-90 13.6 174.6)">3</text>
<text x="16.5" y="174.6" transform="rotate(-90 16.5 174.6)">4</text>
<text x="25" y="177.8">POWER FORDITO</text>
<text x="32.5" y="175.2">4</text>
<text x="86.7" y="174.1">+</text>
<text x="89.5" y="179.6">-</text>
<text x="103.1" y="177.5" transform="rotate(-90 103.1 177.5)">2</text>
<text x="125.7" y="174.1">+</text>
<text x="128.6" y="179.6">-</text>
<text x="71.6" y="182.5">D2</text>
<text x="88.9" y="181.6">10uF 20V</text>
<text x="116.8" y="180.7">10uF 16V</text>
<text x="63.8" y="190.8">1,5SMCJ15A/SMD 15 V</text>
<text x="144.9" y="186.2">F7</text>
<text x="173.8" y="187.7">Title</text>
<text x="185.4" y="190.6">GloriFier Processzor modul</text>
<text x="49.3" y="194.6">SUPRESSOR DIÓDA</text>
<text x="49.3" y="197.4">RET:95-01-74</text>
<text x="126" y="192.9">M2</text>
<text x="134.7" y="192.9">M3</text>
<text x="173.8" y="196.3">Size</text>
<text x="185.4" y="196.3">Document Number</text>
<text x="269.4" y="196.3">Rev</text>
<text x="176.7" y="199.3">A</text>
<text x="185.4" y="199.3">Varadi Jozsef, Tiszai Istvan</text>
<text x="272.2" y="199.3">1</text>
<text x="173.8" y="205.1">Date:</text>
<text x="188.8" y="205.1">Tuesday, June 12, 2012</text>
<text x="231.7" y="205.1">Sheet</text>
<text x="246.2" y="205.1">1</text>
<text x="254.9" y="205.1">of</text>
<text x="263.6" y="205.1">1</text>
</g>
<g font-size="2.1">
<text x="30.4" y="2.2">5</text>
<text x="85.4" y="2.2">4</text>
<text x="140.5" y="2.2">3</text>
<text x="195.4" y="2.2">2</text>
<text x="250.5" y="2.2">1</text>
<text x=".8" y="30.1">D</text>
<text x="278.8" y="30.1">D</text>
<text x=".8" y="80.8">C</text>
<text x="278.8" y="80.8">C</text>
<text x=".8" y="131.5">B</text>
<text x="278.8" y="131.5">B</text>
<text x=".8" y="182.2">A</text>
<text x="278.8" y="182.2">A</text>
<text x="30.4" y="207.8">5</text>
<text x="85.4" y="207.8">4</text>
<text x="140.5" y="207.8">3</text>
<text x="195.4" y="207.8">2</text>
<text x="250.5" y="207.8">1</text>
</g>
</svg>
